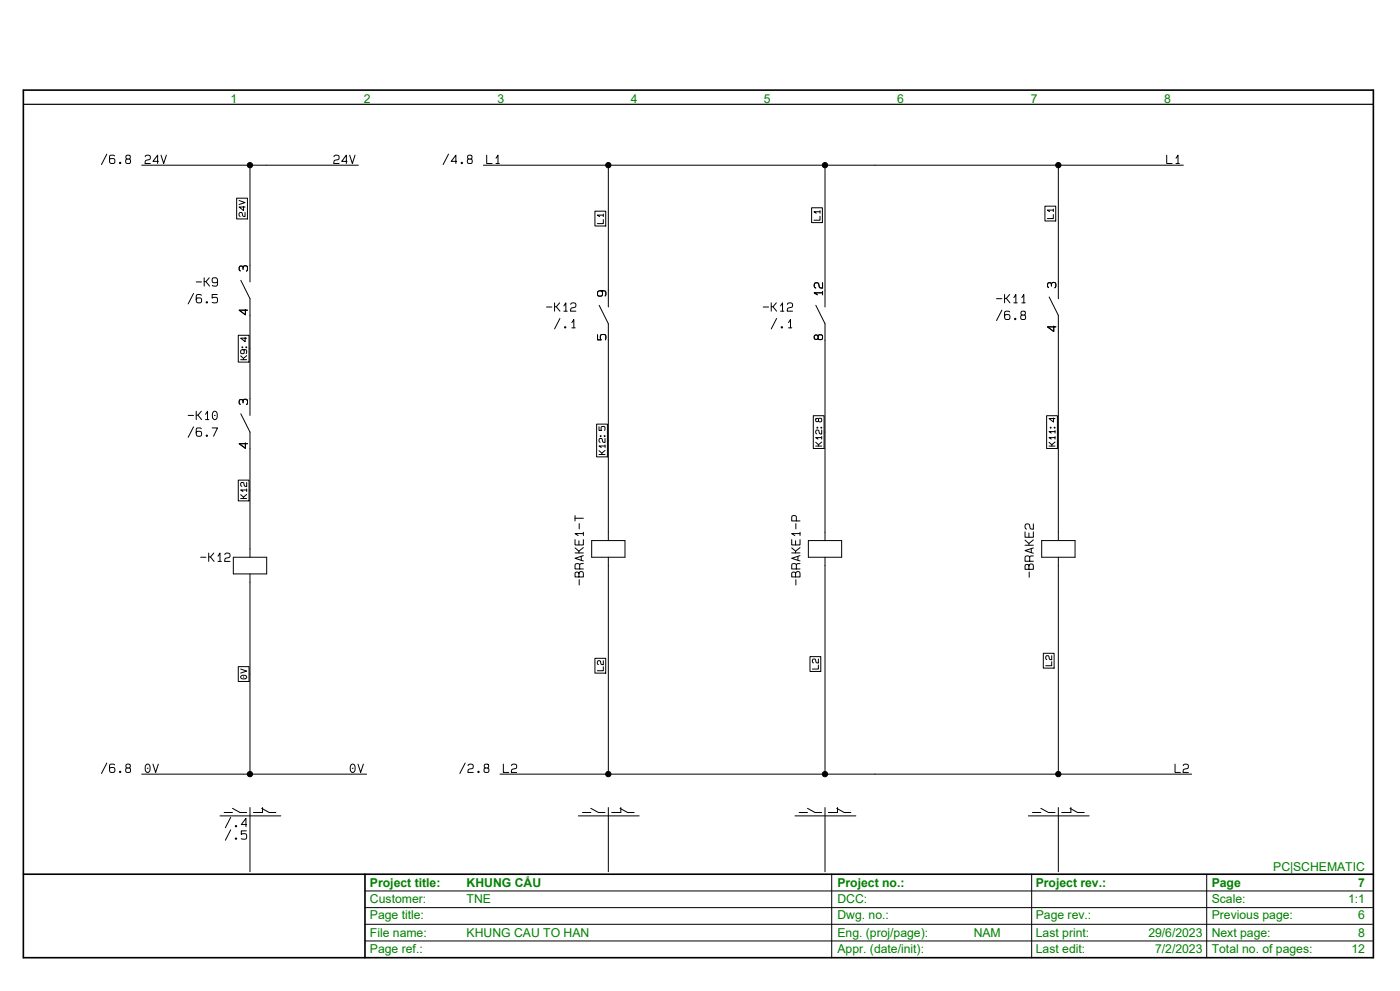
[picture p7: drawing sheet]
<svg xmlns="http://www.w3.org/2000/svg" width="420mm" height="297mm" viewBox="0 0 420 297" stroke-linecap="round" stroke-linejoin="round" font-family="sans-serif">
<path d="M7 27h405v260h-405zM7 262h405M109.5 262v25" fill="none" stroke="#000" stroke-width=".49"/>
<g fill="none" stroke="#000" stroke-width=".3">
<path d="M32 46.2l-1.6 3.1M34.4 46.7l-.4-.2-1 .1a2.66 2.66 0 0 0 0 2.2l.4 .2 .8-.1 .3-.9-.5-.5-1 .1-.1 .4M38.2 47.7l-.4 .2v.9l.3 .2h.7l.3-.2 .1-.7-.5-.4M42.5 49.5h65M43.6 47a.8 .8 0 0 1 1.2-.5 .8 .8 0 0 1 0 1.3l-1 .3-.3 .9h1.6M47.5 48.4h-1.6l1.4-1.9v2.5M48.3 46.5l.8 2.5 .8-2.5M71 59.4h3.2v6.2h-3.2zM75 49.5v35M100.2 47a.8 .8 0 0 1 1.2-.5 .8 .8 0 0 1 .1 1.3l-1.1 .3-.3 .9h1.6M104.1 48.4h-1.6l1.4-1.9v2.5M104.9 46.5l.8 2.5 .8-2.5"/>
<path d="M134.6 46.2l-1.7 3.1M137 48.4h-1.6l1.4-1.9v2.5M140.7 47.7l-.4 .2v.9l.3 .2h.7l.3-.2 .1-.7-.5-.4M145 49.5h210M146 46.5v2.5h1.6M148.8 47.4l.6-.9v2.5M148.8 49h1M182.5 49.5v42.5M247.5 49.5v42.5M317.5 49.5v40M350 46.5v2.5h1.6M352.8 47.4l.6-.9v2.5"/>
<path d="M352.8 49h1M71.7 60.1l1.8 .6-1.8 .6M73.1 61.9v1.2l-1.4-1.1h1.8M73.5 63.7v1.2l-.7-.2-.1-.8a.59 .59 0 0 0-1 .1 .59 .59 0 0 0 .4 .9M178.5 63.3h3.2v4.4h-3.2zM181 65.8v1.2h-1.8M181 64.5h-1.8l.7 .4M181 64.2v.7M243.5 62.3h3.2v4.4h-3.2zM246 64.8v1.2h-1.8M246 63.5h-1.8l.7 .4M246 63.1v.8"/>
<path d="M313.5 61.8h3.2v4.4h-3.2zM316 64.3v1.2h-1.8M316 63h-1.8l.7 .4M316 62.7v.7M58.1 87.9l-1.6 3.2M58.9 84.5h1.6M60.4 88.5l-.4-.2h-.9a2.66 2.66 0 0 0-.1 2.2l.4 .3 .9-.1 .2-1-.5-.4-.9 .1-.2 .3M61.3 83.2v2.5M61.3 84.4h.5l1.1 1.3M62.8 83.2l-1 1.2M65.2 88.3h-1.6v1.1l.5-.3h.7l.4 .3v1.1a1.22 1.22 0 0 1-1.6 .1M65.3 84.3l-.5 .4-1.1-.2 .1-1.2h1.2a2.16 2.16 0 0 1 .2 2.2l-.4 .2-1.1-.2"/>
<path d="M72.2 84l2.8 5.5v35M72.9 80.7v-.8l-.9-.1-.2 1.1 .3 .3M72.9 80.2l.5-.5 .8 .2a1.13 1.13 0 0 1-.3 1.4M73.6 92.8v1.6l-1.8-1.4h2.5M164 92h1.6M166.4 90.8v2.5M166.4 91.9h.5l1.1 1.4M167.9 90.8l-1 1.1M168 95.4l-1.6 3.2M169.2 91.7l.6-.9v2.5M169.2 93.3h1M171.2 91.2a.8 .8 0 0 1 1.2-.4 .8 .8 0 0 1 .1 1.3l-1.1 .2-.2 1h1.6"/>
<path d="M171.6 96.7l.5-.9v2.5M171.6 98.3h1M179.7 91.5l2.8 5.5v65M180.3 87.1l.4 .5-.2 1.1-1.2-.1v-1.2a2.16 2.16 0 0 1 2.2-.2l.3 .4-.3 1.1M229 92h1.6M231.4 90.8v2.5M231.4 91.9h.5l1.1 1.4M232.9 90.8l-1 1.1M233 95.4l-1.6 3.2M234.2 91.7l.6-.9v2.5M234.2 93.3h1M236.2 91.2a.8 .8 0 0 1 1.2-.4 .8 .8 0 0 1 .1 1.3l-1.1 .2-.2 1h1.6"/>
<path d="M236.6 96.7l.6-.9v2.5M236.6 98.3h1M244.8 91.5l2.7 5.5v65M246.8 87.8h-2.5l.9 .5M246.8 87.4v.9M246.8 84.8v1.6l-1-.3-.4-1.3a.82 .82 0 0 0-1.1 .4 .82 .82 0 0 0 .4 1.1M299 89.5h1.6M300.6 92.9l-1.6 3.2M301.4 88.3v2.5M301.4 89.4h.5l1.1 1.4M302.9 88.3l-1 1.1M302.9 93.5l-.4-.2h-.9a2.66 2.66 0 0 0-.1 2.2l.4 .3 .9-.1 .2-1-.5-.4-.9 .1-.2 .3"/>
<path d="M304.2 89.2l.6-.9v2.5M304.2 90.8h1M306.6 89.2l.5-.9v2.5M306.6 90.8h1M306.7 94.4l-.4 .3v.8l.3 .3h.7l.3-.3 .1-.6-.5-.5M314.7 89l2.8 5.5v67.5M315.4 85.7v-.8l-.9-.1-.2 1.1 .3 .3M315.4 85.2l.5-.6 .8 .3a1.13 1.13 0 0 1-.3 1.4M316.1 97.7v1.7l-1.8-1.4h2.5M71.5 100.5h3.2v8h-3.2zM72.2 107.8h1.8M72.2 106.7l.8 .7"/>
<path d="M72.9 104.8l.3 .1v1h-.9l.1-1 1.2-.1 .4 .4-.2 .8M73.6 101.2v1.2l-1.4-1.1h1.8M74 106.6l-1 .8v.4M179.3 100.3v1.6h1.1l-.3-.5v-.7l.3-.4h1.1a1.22 1.22 0 0 1 .1 1.6M245.4 100.8l.5-.5 .6 .1 .3 .3v.7l-.3 .3h-.8l-.3-.4M56.5 124.5h1.6M58.1 127.9l-1.6 3.2M58.9 123.3v2.5M58.9 124.4h.5l1.1 1.4M60.4 123.3l-1 1.1M60.4 128.5l-.4-.3-.9 .1a2.66 2.66 0 0 0-.1 2.2l.4 .2h.9l.2-1-.5-.4h-.9l-.2 .4M61.7 124.2l.6-.9v2.5"/>
<path d="M61.7 125.8h1M63.6 128.2h1.7l-1.2 2.5M64.1 123.3h.2a1.35 1.35 0 0 1 1 1 1.35 1.35 0 0 1-.5 1.4l-.2 .1a1.35 1.35 0 0 1-1-1.1 1.35 1.35 0 0 1 .5-1.4zM64.3 124.5h.3M72.2 124l2.8 5.5v37.5M72.9 120.7v-.8l-.9-.1-.2 1.1 .3 .3M72.9 120.2l.5-.5 .8 .2a1.13 1.13 0 0 1-.3 1.4M73.6 132.8v1.6l-1.8-1.4h2.5M179 127.1h3.2v9.8h-3.2zM179.7 136.2h1.8M179.7 135.1l.9 .7M179.7 127.9v1.1h.8l-.2-.8 .4-.4 .7 .2v1"/>
<path d="M181.5 135l-.9 .8v.4M181.5 133.7h-1.8l.7 .4M181.5 133.4v.7M181.5 131.4v1.2l-.7-.2-.1-.8a.59 .59 0 0 0-1 .1 .59 .59 0 0 0 .3 .9M244 124.6h3.2v9.8h-3.2zM244.7 133.7h1.8M244.7 132.5l.9 .8M245.6 125.7l.3-.4 .4 .1 .2 .2-.2 .8h-.6l-.1-.3M246.5 132.5l-.9 .8v.4M246.5 131.1h-1.8l.7 .5M246.5 130.8v.8M246.5 128.9v1.2l-.7-.2-.1-.8a.59 .59 0 0 0-1 .1 .59 .59 0 0 0 .3 .8"/>
<path d="M314 124.6h3.2v9.8h-3.2zM314.7 133.7h1.8M314.7 132.5l.9 .8M316.1 125.3v1.2l-1.4-1.1h1.8M316.5 132.5l-.9 .8v.4M316.5 131.1h-1.8l.7 .5M316.5 130.8v.8M316.5 129.3h-1.8l.7 .5M316.5 129v.8M71.5 143.9h3.2v6.2h-3.2zM72.2 149.4h1.8M72.2 148.3l.8 .7"/>
<path d="M74 148.2l-1 .8v.4M74 146.9h-1.8l.7 .4M74 146.5v.8M74 144.6v1.2l-.7-.2-.1-.8a.59 .59 0 0 0-1 .1 .59 .59 0 0 0 .3 .9M172.5 154.5v1.6M172.5 155.3h2.5M173.8 156.9v1.6M175 159.9h-2.5l.9 .6M175 159.5v1M238.8 156.9v1.6M238.9 156.1l-.1-1.4-.4-.2-.7 .1-.2 .3v1.2h2.5M240 159.9h-2.5l.9 .6"/>
<path d="M240 159.5v1M307.5 159.4v1.6h2.5v-1.6M308.7 159.7v1.3M310 157v1.6l-.9-.3-.4-1.2a.82 .82 0 0 0-1.2 .3 .82 .82 0 0 0 .5 1.2M60.2 167h1.6M62.6 165.8v2.5M62.6 166.9h.5l1.1 1.4M64.1 165.8l-1 1.1M65.4 166.7l.6-.9v2.5M65.4 168.3h1M67.5 166.2a.8 .8 0 0 1 1.2-.4 .8 .8 0 0 1 0 1.3l-1 .2-.3 1h1.6M70 167h10v5h-10z"/>
<path d="M75 172v60M172.5 165.7h2.5M172.5 164.2l1.2 1M172.5 161.7v1.6h2.5v-1.6M173.7 171.9a.67 .67 0 0 1 .6-.6 .67 .67 0 0 1 .7 .6v1h-2.5v-1l.2-.4 .9 .1 .1 1.3M173.7 162.1v1.2M173.8 173.7v1.6M173.9 170.5l-.1-1.4-.4-.2-.7 .1-.2 .3v1.2h2.5M174.4 166.7v1.2M175 168.9l-.9 .1-.2 .3M175 166.5l-2.5 .8 2.5 .8M175 164.1l-1.3 1.1v.5"/>
<path d="M177.5 162h10v5h-10zM182.5 167v65M237.5 165.7h2.5M237.5 164.2l1.2 1M237.5 161.7v1.6h2.5v-1.6M238.7 171.9a.67 .67 0 0 1 .6-.6 .67 .67 0 0 1 .7 .6v1h-2.5v-1l.2-.4 .9 .1 .1 1.3M238.7 162.1v1.2M238.8 173.7v1.6M238.9 170.5l-.1-1.4-.4-.2-.7 .1-.2 .3v1.2h2.5M239.4 166.7v1.2M240 168.9l-.9 .1-.2 .3M240 166.5l-2.5 .8 2.5 .8"/>
<path d="M240 164.1l-1.3 1.1v.5M242.5 162h10v5h-10zM247.5 167v65M307.5 163.4h2.5M307.5 161.9l1.2 1M308.7 169.6a.67 .67 0 0 1 .6-.6 .67 .67 0 0 1 .7 .6v1h-2.5v-1l.2-.4 .9 .2 .1 1.2M308.8 171.4v1.6M308.9 168.2l-.1-1.4-.4-.2-.7 .1-.2 .3v1.2h2.5M309.4 164.4v1.2M310 166.6l-.9 .1-.2 .3M310 164.2l-2.5 .8 2.5 .8M310 161.8l-1.3 1.1v.5"/>
<path d="M312.5 162h10v5h-10zM317.5 167v65M71.5 199.8h3.2v4.4h-3.2zM178.5 197.3h3.2v4.4h-3.2zM181 199.8v1.2h-1.8M181 198v1.2l-.7-.2-.2-.8a.59 .59 0 0 0-.9 .1 .59 .59 0 0 0 .3 .9M243 196.8h3.2v4.4h-3.2zM245.5 199.3v1.2h-1.8M245.5 197.5v1.2l-.7-.2-.1-.8a.59 .59 0 0 0-1 .1 .59 .59 0 0 0 .4 .9M313 195.8h3.2v4.4h-3.2zM315.5 198.3v1.2h-1.8M315.5 196.5v1.2l-.7-.2-.1-.8a.59 .59 0 0 0-1 .1 .59 .59 0 0 0 .3 .9"/>
<path d="M72.2 200.5l1.8 .6-1.8 .6M72.3 202.7a.9 .9 0 0 1 1-.4 .9 .9 0 0 1 .6 .9 .9 .9 0 0 1-1 .4 .9 .9 0 0 1-.6-.9zM73.1 202.8v.2M32 228.7l-1.6 3.1M34.4 229.2l-.4-.2-1 .1a2.66 2.66 0 0 0 0 2.2l.4 .2 .8-.1 .3-.9-.5-.5-1 .1-.1 .4M38.2 230.2l-.4 .2v.9l.3 .2h.7l.3-.2 .1-.7-.5-.4M42.5 232h67.5M44 229.1l.2-.1a1.35 1.35 0 0 1 1 1.1 1.35 1.35 0 0 1-.6 1.3l-.2 .1a1.35 1.35 0 0 1-1-1.1 1.35 1.35 0 0 1 .6-1.3zM44.2 230.3h.2M45.9 229l.8 2.5 .8-2.5M105.5 229.1l.2-.1a1.35 1.35 0 0 1 1 1.1 1.35 1.35 0 0 1-.5 1.3l-.3 .1a1.35 1.35 0 0 1-1-1.1 1.35 1.35 0 0 1 .6-1.3zM105.7 230.3h.2"/>
<path d="M107.4 229l.8 2.5 .8-2.5M139.6 228.7l-1.7 3.1M140.4 229.5a.8 .8 0 0 1 1.2-.5 .8 .8 0 0 1 .1 1.3l-1.1 .3-.2 .9h1.6M145.7 230.2l-.4 .2v.9l.3 .2h.7l.3-.2 .1-.7-.5-.4M150 232h207.5M151 229v2.5h1.6M153.5 229.5a.8 .8 0 0 1 1.2-.5 .8 .8 0 0 1 0 1.3l-1 .3-.3 .9h1.6M352.5 229v2.5h1.6M355 229.5a.8 .8 0 0 1 1.2-.5 .8 .8 0 0 1 0 1.3l-1 .3-.3 .9h1.6M66 244.5h18.2M67.2 243.5h2.5M69.2 244.9l-1.6 3.2"/>
<path d="M69.2 248.7l-1.6 3.1M69.7 242.3l2.3 1.2h2M73.9 249h-1.5v1.1l.5-.2h.6l.4 .2v1.2a1.22 1.22 0 0 1-1.5 .1M74 247.1h-1.6l1.4-1.8v2.5M75 242v19.3M78.5 242.3l2.3 1.2h2M78.8 242v1.5h-2.8M173.5 244.5h18.2M174.8 243.5h2.4M177.2 242.3l2.3 1.2h2M182.5 242v19.3M186 242.3l2.3 1.2h1.9"/>
<path d="M186.2 242v1.5h-2.7M238.5 244.5h18.3M239.8 243.5h2.5M242.3 242.3l2.2 1.2h2M247.5 242v19.3M251 242.3l2.3 1.2h1.9M251.2 242v1.5h-2.7M308.5 244.5h18.2M309.8 243.5h2.5M312.3 242.3l2.2 1.2h2M317.5 242v19.3M321 242.3l2.3 1.2h2"/>
<path d="M321.3 242v1.5h-2.8M109.5 272h302.3M109.5 277h302.3M109.5 267h302.5M249.5 262v25M309.5 262v25M362 262v25M109.5 282h302.3"/>
<circle cx="36" cy="48.8" r=".2"/>
<circle cx="38.4" cy="47.1" r=".69"/>
<circle cx="75" cy="49.5" r=".79"/>
<circle cx="138.5" cy="48.8" r=".2"/>
<circle cx="141" cy="47.1" r=".69"/>
<circle cx="182.5" cy="49.5" r=".79"/>
<circle cx="247.5" cy="49.5" r=".79"/>
<circle cx="317.5" cy="49.5" r=".79"/>
<circle cx="62.1" cy="90.6" r=".2"/>
<circle cx="169.6" cy="98.1" r=".2"/>
<circle cx="234.6" cy="98.1" r=".2"/>
<circle cx="304.6" cy="95.6" r=".2"/>
<circle cx="307" cy="93.9" r=".69"/>
<circle cx="72.7" cy="104.1" r=".14"/>
<circle cx="73.9" cy="104.1" r=".14"/>
<circle cx="244.9" cy="101" r=".69"/>
<circle cx="62.1" cy="130.6" r=".2"/>
<circle cx="180.2" cy="130.7" r=".14"/>
<circle cx="181.4" cy="130.7" r=".14"/>
<circle cx="245.1" cy="125.9" r=".5"/>
<circle cx="245.2" cy="128.2" r=".14"/>
<circle cx="246.4" cy="128.2" r=".14"/>
<circle cx="315.2" cy="128.2" r=".14"/>
<circle cx="316.4" cy="128.2" r=".14"/>
<circle cx="36" cy="231.3" r=".2"/>
<circle cx="38.4" cy="229.6" r=".69"/>
<circle cx="75" cy="232" r=".79"/>
<circle cx="143.5" cy="231.3" r=".2"/>
<circle cx="145.9" cy="229.6" r=".69"/>
<circle cx="182.5" cy="232" r=".79"/>
<circle cx="247.5" cy="232" r=".79"/>
<circle cx="317.5" cy="232" r=".79"/>
<circle cx="70.8" cy="251.3" r=".2"/>
<circle cx="70.8" cy="247.6" r=".2"/>
</g>
<path d="M7.3 31.3h404.7" fill="none" stroke="#000" stroke-width=".36"/>
<g fill="#000">
<circle cx="75" cy="49.5" r=".79"/>
<circle cx="182.5" cy="49.5" r=".79"/>
<circle cx="247.5" cy="49.5" r=".79"/>
<circle cx="317.5" cy="49.5" r=".79"/>
<circle cx="75" cy="232" r=".79"/>
<circle cx="182.5" cy="232" r=".79"/>
<circle cx="247.5" cy="232" r=".79"/>
<circle cx="317.5" cy="232" r=".79"/>
</g>
<g font-size="3.7" fill="#008000">
<text x="69.2" y="30.8">1</text>
<text x="109.2" y="30.8">2</text>
<text x="149.2" y="30.8">3</text>
<text x="189.2" y="30.8">4</text>
<text x="229.2" y="30.8">5</text>
<text x="269.2" y="30.8">6</text>
<text x="309.2" y="30.8">7</text>
<text x="349.2" y="30.8">8</text>
<text x="382" y="261">PC|SCHEMATIC</text>
<text x="111" y="265.8">Project title:</text>
<text x="140" y="265.8">KHUNG CẨU</text>
<text x="251.2" y="265.8">Project no.:</text>
<text x="310.7" y="265.8">Project rev.:</text>
<text x="363.5" y="265.8">Page</text>
<text x="407.5" y="265.8">7</text>
<text x="111" y="270.8">Customer:</text>
<text x="111" y="275.5">Page title:</text>
<text x="140" y="270.8">TNE</text>
<text x="251.2" y="275.5">Dwg. no.:</text>
<text x="251.2" y="270.8">DCC:</text>
<text x="310.7" y="275.5">Page rev.:</text>
<text x="363.5" y="275.5">Previous page:</text>
<text x="363.5" y="270.8">Scale:</text>
<text x="404.4" y="270.8">1:1</text>
<text x="407.5" y="275.5">6</text>
<text x="111" y="280.8">File name:</text>
<text x="140" y="280.8">KHUNG CAU TO HAN</text>
<text x="251.2" y="280.8">Eng. (proj/page):</text>
<text x="292.1" y="280.8">NAM</text>
<text x="310.7" y="280.8">Last print:</text>
<text x="344.5" y="280.8">29/6/2023</text>
<text x="363.5" y="280.8">Next page:</text>
<text x="407.5" y="280.8">8</text>
<text x="111" y="285.5">Page ref.:</text>
<text x="251.2" y="285.5">Appr. (date/init):</text>
<text x="310.7" y="285.5">Last edit:</text>
<text x="346.5" y="285.5">7/2/2023</text>
<text x="363.5" y="285.5">Total no. of pages:</text>
<text x="405.4" y="285.5">12</text>
</g>
</svg>
